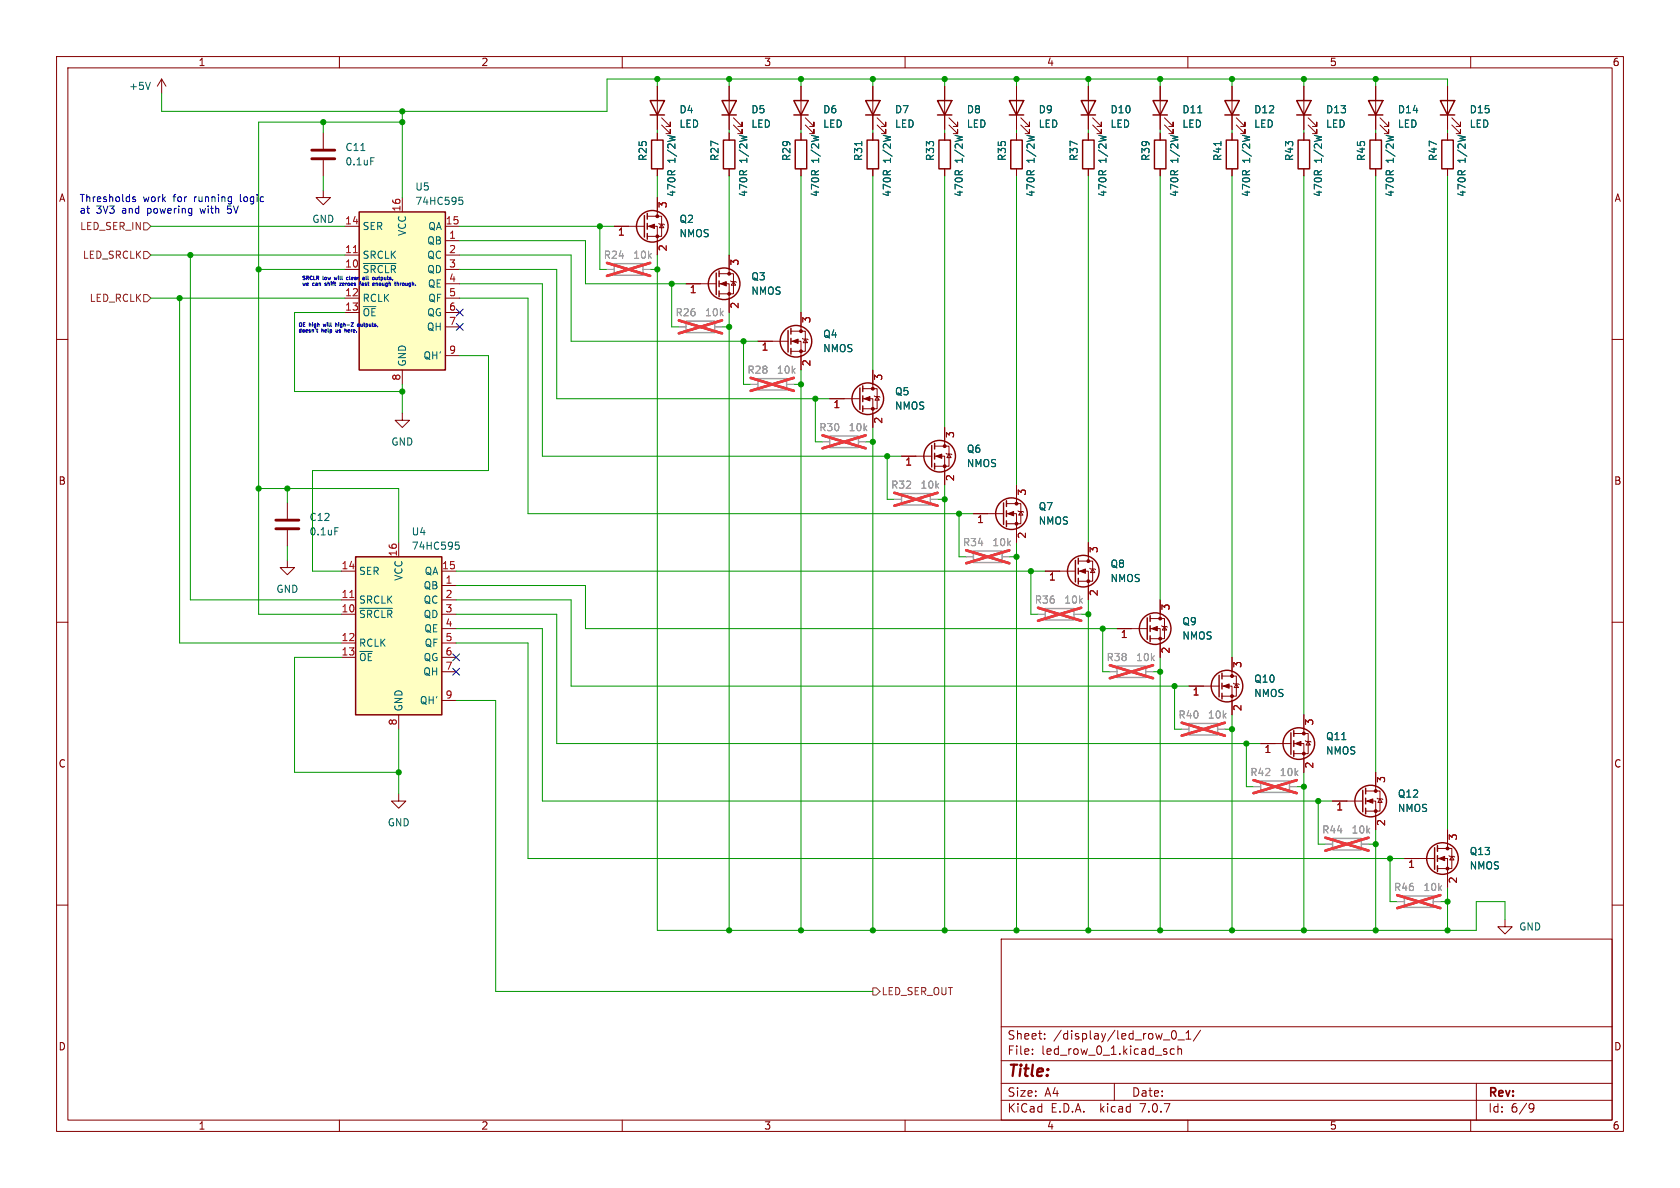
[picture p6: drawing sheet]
<svg xmlns="http://www.w3.org/2000/svg" width="297mm" height="210mm" viewBox="0 0 297 210" stroke-linecap="round" stroke-linejoin="round" font-family="sans-serif">
<g fill="none" stroke="#840000" stroke-width=".18">
<path d="M10 10h277v190h-277zM12 12h273v186h-273zM28.6 14l-.8 1.2M28.6 14v2.5M28.6 14l.7 1.2M60 10v2M110 10v2M116.2 15.2v7.7M128.9 15.2v7.7M141.6 15.2v7.7M154.3 15.2v7.7M160 10v2"/>
<path d="M167 15.2v7.7M179.7 15.2v7.7M192.4 15.2v7.7M205.1 15.2v7.7M210 10v2M217.8 15.2v7.7M230.5 15.2v7.7M243.2 15.2v7.7M255.9 15.2v7.7M260 10v2M57.1 33.7v1.2h1.3l-1.3 1.3-1.2-1.3h1.2M57.1 23.5v2.8"/>
<path d="M57.1 28.3v2.8M71.1 34.9v2.6M114.4 38.2h2.6v3.6h-2.6M116.2 23.5v1.3M116.2 29.8v1.3M116.2 34.9v3.3M116.5 39.5l.1 .1h.7l.2 .2M117 22.1l1.5 1.5v-.7v.7h-.8M117 20.8l1.5 1.6v-.8v.8h-.8M117 39.6l.3 .7h-.7zM128.9 23.5v1.3M128.9 29.8v1.3"/>
<path d="M129.7 22.1l1.5 1.5v-.7v.7h-.8M129.7 20.8l1.5 1.6v-.8v.8h-.8M141.6 23.5v1.3M141.6 29.8v1.3M142.4 22.1l1.5 1.5v-.7v.7h-.8M142.4 20.8l1.5 1.6v-.8v.8h-.8M154.3 23.5v1.3M154.3 29.8v1.3M155.1 22.1l1.5 1.5v-.7v.7h-.8M155.1 20.8l1.5 1.6v-.8v.8h-.8M167 23.5v1.3M167 29.8v1.3"/>
<path d="M167.8 22.1l1.5 1.5v-.7v.7h-.8M167.8 20.8l1.5 1.6v-.8v.8h-.8M179.7 23.5v1.3M179.7 29.8v1.3M180.5 22.1l1.5 1.5v-.7v.7h-.8M180.5 20.8l1.5 1.6v-.8v.8h-.8M192.4 23.5v1.3M192.4 29.8v1.3M193.2 22.1l1.5 1.5v-.7v.7h-.8M193.2 20.8l1.5 1.6v-.8v.8h-.8M205.1 23.5v1.3M205.1 29.8v1.3"/>
<path d="M205.9 22.1l1.5 1.5v-.7v.7h-.8M205.9 20.8l1.5 1.6v-.8v.8h-.8M217.8 23.5v1.3M217.8 29.8v1.3M218.6 22.1l1.5 1.5v-.7v.7h-.8M218.6 20.8l1.5 1.6v-.8v.8h-.8M230.5 23.5v1.3M230.5 29.8v1.3M231.3 22.1l1.5 1.5v-.7v.7h-.8M231.3 20.8l1.5 1.6v-.8v.8h-.8M243.2 23.5v1.3M243.2 29.8v1.3"/>
<path d="M244 22.1l1.5 1.5v-.7v.7h-.8M244 20.8l1.5 1.6v-.8v.8h-.8M255.9 23.5v1.3M255.9 29.8v1.3M256.7 22.1l1.5 1.5v-.7v.7h-.8M256.7 20.8l1.5 1.6v-.8v.8h-.8M10 60h2M61 40h2.5M61 47.6h2.5M61 45.1h2.5M61 52.7h2.5M61 55.2h2.5"/>
<path d="M78.7 40h2.6M78.7 50.2h2.6M78.7 42.5h2.6M78.7 47.6h2.6M78.7 45.1h2.6M78.7 52.7h2.6M78.7 55.2h2.6M78.7 57.8h2.6M108.6 40h5.3M114.4 40h1.8v5.1M121.3 50.2h5.3M127.1 50.2h1.8v5"/>
<path d="M127.1 48.4h2.6v3.5h-2.6M128.9 45.1v3.3M129.2 49.7l.1 .1h.7l.2 .1M129.7 49.8l.3 .6h-.7zM139.8 58.5h2.6v3.6h-2.6M141.6 55.2v3.3M141.9 59.8l.1 .1h.7l.2 .2M142.4 59.9l.3 .7h-.7zM285 60h2M71.1 73v1.3h1.3l-1.3 1.3-1.3-1.3h1.3M71.1 65.4v2.5M78.7 62.9h2.6"/>
<path d="M134 60.3h5.3M139.8 60.3h1.8v5.1M146.7 70.5h5.3M152.5 70.5h1.8v5.1M152.5 68.7h2.6v3.6h-2.6M154.3 65.4v3.3M154.6 70l.1 .1h.7l.2 .1M155.1 70.1l.3 .6h-.7zM165.2 78.9h2.6v3.5h-2.6M167 75.6v3.3M50.8 99.1v1.2h1.3l-1.3 1.3-1.3-1.3h1.3M50.8 88.9v2.8"/>
<path d="M50.8 93.7v2.8M70.5 95.9v2.5M159.4 80.6h5.3M165.2 80.6h1.8v5.1M167.3 80.1l.1 .2h.7l.2 .1M167.8 80.3l.3 .6h-.7zM172.1 90.8h5.3M177.9 90.8h1.8v5.1M177.9 89h2.6v3.6h-2.6M179.7 85.7v3.3M180 90.3l.1 .1h.7l.2 .2M180.5 90.4l.3 .7h-.7z"/>
<path d="M190.6 99.2h2.6v3.5h-2.6M192.4 95.9v3.3M10 110h2M60.3 108.6h2.6M60.3 106h2.6M60.3 113.7h2.6M60.3 116.2h2.6M60.3 101h2.6M78.1 103.5h2.5M78.1 108.6h2.5M78.1 106h2.5M78.1 113.7h2.5"/>
<path d="M78.1 116.2h2.5M78.1 101h2.5M78.1 111.1h2.5M78.1 118.7h2.5M184.8 101h5.3M190.6 101h1.8v5M192.7 100.5l.1 .1h.7l.2 .1M193.2 100.6l.3 .6h-.7zM197.5 111.1h5.3M203.3 111.1h1.8v5.1M203.3 109.3h2.6v3.6h-2.6M205.1 106v3.3"/>
<path d="M205.4 110.6l.1 .1h.7l.2 .2M205.9 110.7l.3 .7h-.7zM216 119.5h2.6v3.6h-2.6M217.8 116.2v3.3M285 110h2M70.5 126.4v2.5M78.1 123.8h2.5M210.2 121.3h5.3M216 121.3h1.8v5.1M218.1 120.8l.1 .1h.7l.2 .1M218.6 120.9l.3 .6h-.7zM222.9 131.4h5.3"/>
<path d="M228.7 131.4h1.8v5.1M228.7 129.7h2.6v3.5h-2.6M230.5 126.4v3.3M230.8 130.9l.1 .2h.7l.2 .1M231.3 131.1l.3 .6h-.7zM241.4 139.8h2.6v3.6h-2.6M243.2 136.5v3.3M10 160h2M70.5 140.3v1.3h1.3l-1.3 1.3-1.3-1.3h1.3M235.6 141.6h5.3M241.4 141.6h1.8v5.1M243.5 141.1l.1 .1h.7l.2 .2"/>
<path d="M244 141.2l.3 .7h-.7zM248.3 151.8h5.3M254.1 151.8h1.8v5M254.1 150h2.6v3.5h-2.6M255.9 146.7v3.3M256.2 151.3l.1 .1h.7l.2 .1M256.7 151.4l.3 .6h-.7zM285 160h2M177 166h108v32h-108zM266.1 162.6v1.2h1.2l-1.2 1.3-1.3-1.3h1.3M60 198v2M110 198v2"/>
<path d="M160 198v2M177 194.5h108M177 191.5h108M177 187.5h108M177 181.5h108M182.5 186.3v.1M182.5 185.5v.1M184.7 183.6v.1M184.7 182.8v.1M197 191.5v3M207.2 182.5l.3-.3a.81 .81 0 0 1 .5 .6 .81 .81 0 0 1-.3 .8l-.2 .1-.3-.3M207.6 185.5l-.4-.1-.3 .3v.4l.1 .2h.6"/>
<path d="M208.2 185.5l.3-.1 .3 .1 .1 .9M208.2 184.9v1.5M208.2 183.8h1.2M209.7 183.7h.8M209.7 182.6l.4-.4v1.5M210 198v2M212.2 182.1l-1.2 2M260 198v2M261 191.5v6.5M270.6 195.1l.5 .1a.99 .99 0 0 1-.4 1.4h-.2M271.2 195.7l-.3 .3h-.3"/>
</g>
<path d="M108.6 46.6h5.1v2h-5.1zM121.3 56.8h5.1v2h-5.1zM134 66.9h5.1v2.1h-5.1zM146.7 77.1h5.1v2h-5.1zM159.4 87.2h5.1v2.1h-5.1zM172.1 97.4h5.1v2h-5.1zM184.8 107.6h5.1v2h-5.1zM197.5 117.7h5.1v2.1h-5.1zM210.2 127.9h5.1v2h-5.1zM222.9 138h5.1v2.1h-5.1zM235.6 148.2h5.1v2h-5.1zM248.3 158.4h5.1v2h-5.1z" fill="none" stroke="#a1a1a1" stroke-width=".25"/>
<g fill="none" stroke="#a1a1a1" stroke-width=".18">
<path d="M107.3 47.6h1.3M113.7 47.6h1.2M120 57.8h1.3M126.4 57.8h1.2M132.7 67.9h1.3M139.1 67.9h1.2M145.4 78.1h1.3M151.8 78.1h1.2M158.1 88.3h1.3M164.5 88.3h1.2M170.8 98.4h1.3M177.2 98.4h1.2"/>
<path d="M183.5 108.6h1.3M189.9 108.6h1.2M196.2 118.7h1.3M202.6 118.7h1.2M208.9 128.9h1.3M215.3 128.9h1.2M221.6 139.1h1.3M228 139.1h1.2M234.3 149.2h1.3M240.7 149.2h1.2M247 159.4h1.3M253.4 159.4h1.2"/>
</g>
<g fill="none" stroke="#eb3a3d" stroke-width=".46">
<path d="M107.3 46.5l7.6 2.3M114.9 46.5l-7.6 2.3M120 56.6l7.6 2.3M127.6 56.6l-7.6 2.3M132.7 66.8l7.6 2.3M140.3 66.8l-7.6 2.3M145.4 77l7.6 2.2M153 77l-7.6 2.2M158.1 87.1l7.6 2.3M165.7 87.1l-7.6 2.3M170.8 97.3l7.6 2.3M178.4 97.3l-7.6 2.3"/>
<path d="M183.5 107.4l7.6 2.3M191.1 107.4l-7.6 2.3M196.2 117.6l7.6 2.3M203.8 117.6l-7.6 2.3M208.9 127.8l7.6 2.2M216.5 127.8l-7.6 2.2M221.6 137.9l7.6 2.3M229.2 137.9l-7.6 2.3M234.3 148.1l7.6 2.3M241.9 148.1l-7.6 2.3M247 158.2l7.6 2.3M254.6 158.2l-7.6 2.3"/>
</g>
<g fill="none" stroke="#840000" stroke-width=".25">
<path d="M114.9 17.8h2.6l-1.3 2.5zM127.6 17.8h2.6l-1.3 2.5zM140.3 17.8h2.6l-1.3 2.5zM153 17.8h2.6l-1.3 2.5zM165.7 17.8h2.6l-1.3 2.5zM178.4 17.8h2.6l-1.3 2.5zM191.1 17.8h2.6l-1.3 2.5zM203.8 17.8h2.6l-1.3 2.5zM216.5 17.8h2.6l-1.3 2.5zM229.2 17.8h2.6l-1.3 2.5zM241.9 17.8h2.6l-1.3 2.5zM254.6 17.8h2.6l-1.3 2.5z"/>
<path d="M63.5 37.5h15.2v27.9h-15.2zM113.9 38.1v3.8M114.4 37.7v1M114.4 39.5v1M114.9 20.3h2.6M115.2 24.8h2v5h-2zM127.6 20.3h2.6M127.9 24.8h2v5h-2zM140.3 20.3h2.6M140.6 24.8h2v5h-2zM153 20.3h2.6M153.3 24.8h2v5h-2z"/>
<path d="M165.7 20.3h2.6M166 24.8h2v5h-2zM178.4 20.3h2.6M178.7 24.8h2v5h-2zM191.1 20.3h2.6M191.4 24.8h2v5h-2zM203.8 20.3h2.6M204.1 24.8h2v5h-2zM216.5 20.3h2.6M216.8 24.8h2v5h-2zM229.2 20.3h2.6M229.5 24.8h2v5h-2z"/>
<path d="M241.9 20.3h2.6M242.2 24.8h2v5h-2zM254.6 20.3h2.6M254.9 24.8h2v5h-2zM114.4 41.3v1M126.6 48.3v3.8M127.1 47.9v1M127.1 49.7v1M127.1 51.4v1.1M139.3 58.4v3.8M139.8 58v1.1M139.8 59.8v1"/>
<path d="M139.8 61.6v1M152 68.6v3.8M152.5 68.2v1M152.5 70v1M152.5 71.8v1M164.7 78.7v3.9M165.2 78.4v1M62.9 98.4h15.2v28h-15.2zM165.2 80.1v1.1M165.2 81.9v1M177.4 88.9v3.8M177.9 88.5v1"/>
<path d="M177.9 90.3v1M177.9 92.1v1M190.1 99.1v3.8M190.6 98.7v1M190.6 100.5v1M190.6 102.2v1.1M202.8 109.2v3.8M203.3 108.8v1.1M203.3 110.6v1M203.3 112.4v1M215.5 119.4v3.8M216 119v1"/>
<path d="M216 120.8v1M216 122.6v1M228.2 129.5v3.9M228.7 129.2v1M228.7 130.9v1.1M228.7 132.7v1M240.9 139.7v3.8M241.4 139.3v1M241.4 141.1v1M241.4 142.9v1M253.6 149.9v3.8M254.1 149.5v1"/>
<path d="M254.1 151.3v1M254.1 153v1.1"/>
<circle cx="115.3" cy="40" r="2.79"/>
<circle cx="128" cy="50.2" r="2.79"/>
<circle cx="140.7" cy="60.3" r="2.79"/>
<circle cx="153.4" cy="70.5" r="2.79"/>
<circle cx="166.1" cy="80.6" r="2.79"/>
<circle cx="178.8" cy="90.8" r="2.79"/>
<circle cx="191.5" cy="101" r="2.79"/>
<circle cx="204.2" cy="111.1" r="2.79"/>
<circle cx="216.9" cy="121.3" r="2.79"/>
<circle cx="229.6" cy="131.4" r="2.79"/>
<circle cx="242.3" cy="141.6" r="2.79"/>
<circle cx="255" cy="151.8" r="2.79"/>
</g>
<g fill="none" stroke="#006464" stroke-width=".18">
<path d="M26.6 14.5l-.4 1.3M211.7 19.9h.8M63.8 26.6h.7M65.5 27.9h.7M81.2 34.9h.6M81.3 35.4h.3l.2 .2v.4l-.5 .1M118.1 23.9l1.2 .3M130.8 23.9l1.2 .3M143.5 23.9l1.2 .3M152.3 25v.7M156.2 23.9l1.2 .3M168.9 23.9l1.2 .3"/>
<path d="M181.6 23.9l1.2 .3M194.3 23.9l1.2 .3M207 23.9l1.2 .3M215.8 25v.7M219.7 23.9l1.2 .3M232.4 23.9l1.2 .3M245.1 23.9l1.2 .3M257.8 23.9l1.2 .3M64.2 46.6h5.8M59.2 93.3h.6M80.5 95.8h.6M80.7 96.3h.3l.2 .3-.1 .4-.4 .1"/>
<path d="M63.6 107.5h5.8"/>
</g>
<g fill="#840000" stroke="#840000" stroke-width=".18">
<path d="M114.7 40l1-.4v.8z"/>
<path d="M127.4 50.2l1-.4v.7z"/>
<path d="M254.4 151.8l1-.4v.7z"/>
<path d="M152.8 70.5l1-.4v.8z"/>
<path d="M140.1 60.3l1-.4v.8z"/>
<path d="M178.2 90.8l1-.4v.8z"/>
<path d="M203.6 111.1l1-.4v.8z"/>
<path d="M216.3 121.3l1-.4v.8z"/>
<path d="M229 131.4l1-.3v.7z"/>
<path d="M165.5 80.6l1-.3v.7z"/>
<path d="M241.7 141.6l1-.4v.8z"/>
<path d="M190.9 101l1-.4v.7z"/>
<circle cx="116.2" cy="41.8" r=".25"/>
<circle cx="116.2" cy="38.2" r=".25"/>
<circle cx="128.9" cy="51.9" r=".25"/>
<circle cx="128.9" cy="48.4" r=".25"/>
<circle cx="255.9" cy="153.5" r=".25"/>
<circle cx="255.9" cy="150" r=".25"/>
<circle cx="154.3" cy="72.3" r=".25"/>
<circle cx="154.3" cy="68.7" r=".25"/>
<circle cx="141.6" cy="62.1" r=".25"/>
<circle cx="141.6" cy="58.5" r=".25"/>
<circle cx="179.7" cy="92.6" r=".25"/>
<circle cx="179.7" cy="89" r=".25"/>
<circle cx="205.1" cy="112.9" r=".25"/>
<circle cx="205.1" cy="109.3" r=".25"/>
<circle cx="217.8" cy="123.1" r=".25"/>
<circle cx="217.8" cy="119.5" r=".25"/>
<circle cx="230.5" cy="133.2" r=".25"/>
<circle cx="230.5" cy="129.7" r=".25"/>
<circle cx="167" cy="82.4" r=".25"/>
<circle cx="167" cy="78.9" r=".25"/>
<circle cx="243.2" cy="143.4" r=".25"/>
<circle cx="243.2" cy="139.8" r=".25"/>
<circle cx="192.4" cy="102.7" r=".25"/>
<circle cx="192.4" cy="99.2" r=".25"/>
</g>
<path d="M55.1 28.1h4.1M55.1 26.5h4.1M48.8 93.5h4M48.8 91.9h4" fill="none" stroke="#840000" stroke-width=".51"/>
<g fill="#ffffc2" stroke="#ffffc2" stroke-width=".18">
<path d="M63.5 37.5h15.2v27.9h-15.2z"/>
<path d="M62.9 98.4h15.2v28h-15.2z"/>
</g>
<path d="M62.5 44.7h.7M61.8 105.6h.8" fill="none" stroke="#a90000" stroke-width=".18"/>
<path d="M25.4 39.4h.6l.7 .6-.7 .6h-.6zM25.4 52.1h.6l.7 .6-.7 .6h-.6zM25.4 44.5h.6l.7 .6-.7 .6h-.6zM154.3 174.6h.6l.7 .7-.7 .6h-.6z" fill="none" stroke="#725600" stroke-width=".18"/>
<g fill="none" stroke="#0000c2" stroke-width=".18">
<path d="M23.9 34.9l-.3-.1-.2 .2 .1 .2 .4 .1v.3h-.5M40.2 37.6l.2 .1M40.3 36.4l-.1 .6 .2-.1M55.9 58.3h.3M56 58.1v.5l.2 .1M57.1 57.3l.2 .4 .1-.3M57.4 50.4l.2 .1M57.6 50l-.2 .1 .2 .2M59.1 49l.1 .4 .1-.3M59.3 57.1v.6M59.3 57.3h.2l.1 .4M59.4 58.3v.3l.2 .1"/>
<path d="M60 50h.3l-.3 .5h.3M61 58.3h.2v.4M61.5 49l-.3 .1 .1 .3h.2M63.2 57.3h.3l-.1 .4-.2-.1zM63.4 57.3h.1M63.5 50h.3M63.8 57.3v.4h.2M64 50.1h.2l.1 .4M64.3 50.2l-.3 .1 .1 .2 .2-.1M66.5 50.1h.2v.4M66.5 50v.5M67.1 50.1v.3"/>
<path d="M70.8 50v.5M70.9 50l-.1 .2M71.3 50l-.2 .2 .1 .2 .1 .1"/>
</g>
<g fill="none" stroke="#009600" stroke-width=".18">
<path d="M71.1 19.7v15.2M116.2 14v1.2M128.9 14v1.2M141.6 14v1.2M154.3 14v1.2M167 14v1.2M179.7 14v1.2M192.4 14v1.2M205.1 14v1.2M217.8 14v1.2M230.5 14v1.2M243.2 14v1.2"/>
<path d="M255.9 15.2v-1.2h-148.6v5.7h-78.7v-3.2M57.1 21.6v1.9M57.1 31.1v2.6M71.1 21.6h-25.4v87h14.6M116.2 22.9v.6M116.2 31.1v3.8M128.9 22.9v.6M128.9 31.1v14M141.6 22.9v.6M141.6 31.1v24.1M154.3 22.9v.6M154.3 31.1v34.3"/>
<path d="M167 22.9v.6M167 31.1v44.5M179.7 22.9v.6M179.7 31.1v54.6M192.4 22.9v.6M192.4 31.1v64.8M205.1 22.9v.6M205.1 31.1v74.9M217.8 22.9v.6M217.8 31.1v85.1M230.5 22.9v.6M230.5 31.1v95.3"/>
<path d="M243.2 22.9v.6M243.2 31.1v105.4M255.9 22.9v.6M255.9 31.1v115.6M26.7 52.7h34.3M26.7 40h34.3M26.7 45.1h34.3M31.7 52.7v61h28.6M33.7 45.1v60.9h26.6M45.7 47.6h15.3M61 55.2h-8.9v14h19M81.3 52.7h12v38.1h78.8"/>
<path d="M81.3 50.2h14.6v30.4h63.5M81.3 42.5h22.2v7.7h17.8M81.3 45.1h19.7v15.2h33M81.3 40h27.3M81.3 47.6h17.1v22.9h48.3M106 40v7.6h1.3M114.9 47.6h1.3M116.2 45.1v119.4h144.8v-5.1h5.1v3.2M118.7 50.2v7.6h1.3M127.6 57.8h1.3M128.9 55.2v109.3M71.1 67.9v5.1"/>
<path d="M81.3 62.9h5.1v20.3h-31.2v17.8h5.1M131.4 60.3v7.6h1.3M140.3 67.9h1.3M141.6 65.4v99.1M144.1 70.5v7.6h1.3M153 78.1h1.3M154.3 75.6v88.9M45.7 86.4h24.8v9.5M50.8 86.4v2.5M50.8 96.5v2.6M156.8 80.6v7.7h1.3M165.7 88.3h1.3"/>
<path d="M167 85.7v78.8M169.5 90.8v7.6h1.3M178.4 98.4h1.3M179.7 95.9v68.6M60.3 116.2h-8.2v20.3h18.4M80.6 113.7h12.7v38.1h155M80.6 111.1h15.3v30.5h139.7M80.6 106h20.4v15.3h109.2M80.6 108.6h17.8v22.8h124.5M80.6 103.5h22.9v7.6h94M80.6 101h104.2M182.2 101v7.6h1.3"/>
<path d="M191.1 108.6h1.3M192.4 106v58.5M194.9 111.1v7.6h1.3M203.8 118.7h1.3M205.1 116.2v48.3M70.5 128.9v11.4M80.6 123.8h7v51.5h66.7M207.6 121.3v7.6h1.3M216.5 128.9h1.3M217.8 126.4v38.1M220.3 131.4v7.7h1.3M229.2 139.1h1.3"/>
<path d="M230.5 136.5v28M233 141.6v7.6h1.3M241.9 149.2h1.3M243.2 146.7v17.8M245.7 151.8v7.6h1.3M254.6 159.4h1.3M255.9 156.8v7.7"/>
</g>
<path d="M80.7 57.2l1.2 1.2M80.7 54.6l1.2 1.3M81.9 57.2l-1.2 1.2M81.9 54.6l-1.2 1.3M80 118.1l1.3 1.3M80 115.6l1.3 1.2M81.3 118.1l-1.3 1.3M81.3 115.6l-1.3 1.2" fill="none" stroke="#000084" stroke-width=".18"/>
<g fill="#009600" stroke="#009600" stroke-width=".18">
<circle cx="167" cy="14" r=".46"/>
<circle cx="179.7" cy="14" r=".46"/>
<circle cx="128.9" cy="14" r=".46"/>
<circle cx="141.6" cy="14" r=".46"/>
<circle cx="116.2" cy="14" r=".46"/>
<circle cx="154.3" cy="14" r=".46"/>
<circle cx="192.4" cy="14" r=".46"/>
<circle cx="243.2" cy="14" r=".46"/>
<circle cx="230.5" cy="14" r=".46"/>
<circle cx="217.8" cy="14" r=".46"/>
<circle cx="205.1" cy="14" r=".46"/>
<circle cx="167" cy="164.5" r=".46"/>
<circle cx="192.4" cy="164.5" r=".46"/>
<circle cx="179.7" cy="164.5" r=".46"/>
<circle cx="205.1" cy="118.7" r=".46"/>
<circle cx="217.8" cy="128.9" r=".46"/>
<circle cx="207.6" cy="121.3" r=".46"/>
<circle cx="205.1" cy="164.5" r=".46"/>
<circle cx="220.3" cy="131.4" r=".46"/>
<circle cx="217.8" cy="164.5" r=".46"/>
<circle cx="230.5" cy="139.1" r=".46"/>
<circle cx="233" cy="141.6" r=".46"/>
<circle cx="230.5" cy="164.5" r=".46"/>
<circle cx="128.9" cy="164.5" r=".46"/>
<circle cx="194.9" cy="111.1" r=".46"/>
<circle cx="154.3" cy="164.5" r=".46"/>
<circle cx="141.6" cy="164.5" r=".46"/>
<circle cx="255.9" cy="164.5" r=".46"/>
<circle cx="243.2" cy="164.5" r=".46"/>
<circle cx="245.7" cy="151.8" r=".46"/>
<circle cx="255.9" cy="159.4" r=".46"/>
<circle cx="243.2" cy="149.2" r=".46"/>
<circle cx="167" cy="88.3" r=".46"/>
<circle cx="169.5" cy="90.8" r=".46"/>
<circle cx="192.4" cy="108.6" r=".46"/>
<circle cx="179.7" cy="98.4" r=".46"/>
<circle cx="182.2" cy="101" r=".46"/>
<circle cx="70.5" cy="136.5" r=".46"/>
<circle cx="31.7" cy="52.7" r=".46"/>
<circle cx="45.7" cy="86.4" r=".46"/>
<circle cx="50.8" cy="86.4" r=".46"/>
<circle cx="71.1" cy="21.6" r=".46"/>
<circle cx="71.1" cy="69.2" r=".46"/>
<circle cx="106" cy="40" r=".46"/>
<circle cx="154.3" cy="78.1" r=".46"/>
<circle cx="144.1" cy="70.5" r=".46"/>
<circle cx="156.8" cy="80.6" r=".46"/>
<circle cx="141.6" cy="67.9" r=".46"/>
<circle cx="71.1" cy="19.7" r=".46"/>
<circle cx="57.1" cy="21.6" r=".46"/>
<circle cx="45.7" cy="47.6" r=".46"/>
<circle cx="33.7" cy="45.1" r=".46"/>
<circle cx="128.9" cy="57.8" r=".46"/>
<circle cx="118.7" cy="50.2" r=".46"/>
<circle cx="131.4" cy="60.3" r=".46"/>
<circle cx="116.2" cy="47.6" r=".46"/>
</g>
<text font-size="2.8" fill="#840000" x="178" y="190.9">Title:</text>
<g font-size="2.1" fill="#840000">
<text x="178" y="184">Sheet:</text>
<text x="186.2" y="184">/display/led_row_0_1/</text>
<text x="178" y="186.7">File:</text>
<text x="184.1" y="186.7">led_row_0_1.kicad_sch</text>
<text x="178" y="196.9">KiCad</text>
<text x="178" y="194.1">Size:</text>
<text x="184.7" y="194.1">A4</text>
<text x="185.7" y="196.9">E.D.A.</text>
<text x="194.6" y="196.9">kicad</text>
<text x="200" y="194.1">Date:</text>
<text x="201.8" y="196.9">7.0.7</text>
<text x="263" y="194.3">Rev:</text>
<text x="263" y="196.9">Id:</text>
<text x="267.1" y="196.9">6/9</text>
</g>
<g font-size="1.8" fill="#840000">
<text x="35" y="11.9">1</text>
<text x="85" y="11.9">2</text>
<text x="135" y="11.9">3</text>
<text x="185" y="11.9">4</text>
<text x="235" y="11.9">5</text>
<text x="285" y="11.9">6</text>
<text x="10.3" y="35.9">A</text>
<text x="285.3" y="35.9">A</text>
<text x="10.3" y="85.9">B</text>
<text x="285.3" y="85.9">B</text>
<text x="10.3" y="135.9">C</text>
<text x="285.3" y="135.9">C</text>
<text x="10.3" y="185.9">D</text>
<text x="285.3" y="185.9">D</text>
<text x="35" y="199.9">1</text>
<text x="85" y="199.9">2</text>
<text x="135" y="199.9">3</text>
<text x="185" y="199.9">4</text>
<text x="235" y="199.9">5</text>
<text x="285" y="199.9">6</text>
</g>
<g font-size="1.8" fill="#006464">
<text x="22.7" y="16.1">+5V</text>
<text x="120" y="20.2">D4</text>
<text x="120" y="22.8">LED</text>
<text x="132.7" y="20.2">D5</text>
<text x="132.7" y="22.8">LED</text>
<text x="145.4" y="20.2">D6</text>
<text x="145.4" y="22.8">LED</text>
<text x="158.1" y="20.2">D7</text>
<text x="158.1" y="22.8">LED</text>
<text x="170.8" y="20.2">D8</text>
<text x="170.8" y="22.8">LED</text>
<text x="183.5" y="20.2">D9</text>
<text x="183.5" y="22.8">LED</text>
<text x="196.2" y="22.8">LED</text>
<text x="196.2" y="20.2">D10</text>
<text x="208.9" y="22.8">LED</text>
<text x="208.9" y="20.2">D11</text>
<text x="221.6" y="22.8">LED</text>
<text x="221.6" y="20.2">D12</text>
<text x="234.3" y="22.8">LED</text>
<text x="234.3" y="20.2">D13</text>
<text x="247" y="22.8">LED</text>
<text x="247" y="20.2">D14</text>
<text x="259.7" y="20.2">D15</text>
<text x="259.7" y="22.8">LED</text>
<text x="61" y="26.9">C11</text>
<text x="61" y="29.4">0.1uF</text>
<text x="114.5" y="28.6" transform="rotate(-90 114.5 28.6)">R25</text>
<text x="119.6" y="28.8" transform="rotate(-90 119.6 28.8)">1/2W</text>
<text x="127.2" y="28.6" transform="rotate(-90 127.2 28.6)">R27</text>
<text x="132.3" y="28.8" transform="rotate(-90 132.3 28.8)">1/2W</text>
<text x="139.9" y="28.6" transform="rotate(-90 139.9 28.6)">R29</text>
<text x="145" y="28.8" transform="rotate(-90 145 28.8)">1/2W</text>
<text x="152.6" y="28.6" transform="rotate(-90 152.6 28.6)">R31</text>
<text x="157.7" y="28.8" transform="rotate(-90 157.7 28.8)">1/2W</text>
<text x="165.3" y="28.6" transform="rotate(-90 165.3 28.6)">R33</text>
<text x="170.4" y="28.8" transform="rotate(-90 170.4 28.8)">1/2W</text>
<text x="178" y="28.6" transform="rotate(-90 178 28.6)">R35</text>
<text x="183.1" y="28.8" transform="rotate(-90 183.1 28.8)">1/2W</text>
<text x="190.7" y="28.6" transform="rotate(-90 190.7 28.6)">R37</text>
<text x="195.8" y="28.8" transform="rotate(-90 195.8 28.8)">1/2W</text>
<text x="203.4" y="28.6" transform="rotate(-90 203.4 28.6)">R39</text>
<text x="208.5" y="28.8" transform="rotate(-90 208.5 28.8)">1/2W</text>
<text x="216.1" y="28.6" transform="rotate(-90 216.1 28.6)">R41</text>
<text x="221.2" y="28.8" transform="rotate(-90 221.2 28.8)">1/2W</text>
<text x="228.8" y="28.6" transform="rotate(-90 228.8 28.6)">R43</text>
<text x="233.9" y="28.8" transform="rotate(-90 233.9 28.8)">1/2W</text>
<text x="241.5" y="28.6" transform="rotate(-90 241.5 28.6)">R45</text>
<text x="246.6" y="28.8" transform="rotate(-90 246.6 28.8)">1/2W</text>
<text x="254.2" y="28.6" transform="rotate(-90 254.2 28.6)">R47</text>
<text x="259.3" y="28.8" transform="rotate(-90 259.3 28.8)">1/2W</text>
<text x="73.3" y="33.9">U5</text>
<text x="119.6" y="34.9" transform="rotate(-90 119.6 34.9)">470R</text>
<text x="132.3" y="34.9" transform="rotate(-90 132.3 34.9)">470R</text>
<text x="145" y="34.9" transform="rotate(-90 145 34.9)">470R</text>
<text x="157.7" y="34.9" transform="rotate(-90 157.7 34.9)">470R</text>
<text x="170.4" y="34.9" transform="rotate(-90 170.4 34.9)">470R</text>
<text x="183.1" y="34.9" transform="rotate(-90 183.1 34.9)">470R</text>
<text x="195.8" y="34.9" transform="rotate(-90 195.8 34.9)">470R</text>
<text x="208.5" y="34.9" transform="rotate(-90 208.5 34.9)">470R</text>
<text x="221.2" y="34.9" transform="rotate(-90 221.2 34.9)">470R</text>
<text x="233.9" y="34.9" transform="rotate(-90 233.9 34.9)">470R</text>
<text x="246.6" y="34.9" transform="rotate(-90 246.6 34.9)">470R</text>
<text x="259.3" y="34.9" transform="rotate(-90 259.3 34.9)">470R</text>
<text x="55.1" y="39.6">GND</text>
<text x="64" y="40.9">SER</text>
<text x="72" y="41.8" transform="rotate(-90 72 41.8)">VCC</text>
<text x="73.3" y="36.4">74HC595</text>
<text x="75.6" y="40.9">QA</text>
<text x="120" y="39.6">Q2</text>
<text x="64" y="45.9">SRCLK</text>
<text x="75.4" y="43.4">QB</text>
<text x="75.4" y="45.9">QC</text>
<text x="120" y="42.1">NMOS</text>
<text x="64" y="53.6">RCLK</text>
<text x="75.4" y="48.5">QD</text>
<text x="75.5" y="51">QE</text>
<text x="75.6" y="53.6">QF</text>
<text x="132.7" y="52.3">NMOS</text>
<text x="132.7" y="49.8">Q3</text>
<text x="64" y="56.1">~{OE}</text>
<text x="75.4" y="58.6">QH</text>
<text x="75.4" y="56.1">QG</text>
<text x="145.4" y="59.9">Q4</text>
<text x="72" y="64.9" transform="rotate(-90 72 64.9)">GND</text>
<text x="74.8" y="63.7">QH'</text>
<text x="145.4" y="62.5">NMOS</text>
<text x="158.1" y="70.1">Q5</text>
<text x="158.1" y="72.6">NMOS</text>
<text x="69.1" y="79">GND</text>
<text x="170.8" y="82.8">NMOS</text>
<text x="170.8" y="80.2">Q6</text>
<text x="54.6" y="92.3">C12</text>
<text x="54.6" y="94.8">0.1uF</text>
<text x="72.7" y="94.8">U4</text>
<text x="183.5" y="92.9">NMOS</text>
<text x="183.5" y="90.4">Q7</text>
<text x="63.4" y="101.8">SER</text>
<text x="72.7" y="97.4">74HC595</text>
<text x="75" y="101.8">QA</text>
<text x="196.2" y="100.6">Q8</text>
<text x="48.8" y="105">GND</text>
<text x="63.4" y="106.9">SRCLK</text>
<text x="71.3" y="102.8" transform="rotate(-90 71.3 102.8)">VCC</text>
<text x="74.8" y="104.4">QB</text>
<text x="74.8" y="106.9">QC</text>
<text x="196.2" y="103.1">NMOS</text>
<text x="63.4" y="109.4">~{SRCLR}</text>
<text x="74.8" y="109.4">QD</text>
<text x="74.9" y="112">QE</text>
<text x="208.9" y="113.3">NMOS</text>
<text x="208.9" y="110.7">Q9</text>
<text x="63.4" y="114.5">RCLK</text>
<text x="63.4" y="117.1">~{OE}</text>
<text x="74.7" y="119.6">QH</text>
<text x="74.8" y="117.1">QG</text>
<text x="75" y="114.5">QF</text>
<text x="71.3" y="125.9" transform="rotate(-90 71.3 125.9)">GND</text>
<text x="74.1" y="124.7">QH'</text>
<text x="221.6" y="120.9">Q10</text>
<text x="221.6" y="123.4">NMOS</text>
<text x="234.3" y="131">Q11</text>
<text x="234.3" y="133.6">NMOS</text>
<text x="247" y="141.2">Q12</text>
<text x="247" y="143.7">NMOS</text>
<text x="68.4" y="146.3">GND</text>
<text x="259.7" y="151.4">Q13</text>
<text x="259.7" y="153.9">NMOS</text>
<text x="268.5" y="164.7">GND</text>
</g>
<g font-size="1.8" fill="#0000c2">
<text x="14" y="35.8">Thresholds</text>
<text x="25.3" y="35.8">work</text>
<text x="30.8" y="35.8">for</text>
<text x="34.6" y="35.8">running</text>
<text x="42.9" y="35.8">logic</text>
<text x="14" y="37.9">at</text>
<text x="17" y="37.9">3V3</text>
<text x="21.7" y="37.9">and</text>
<text x="26.3" y="37.9">powering</text>
<text x="35.9" y="37.9">with</text>
<text x="40.9" y="37.9">5V</text>
<text x="64" y="48.5">~{SRCLR}</text>
</g>
<g font-size="1.8" fill="#725600">
<text x="14.1" y="40.9">LED_SER_IN</text>
<text x="14.5" y="45.9">LED_SRCLK</text>
<text x="15.8" y="53.6">LED_RCLK</text>
<text x="155.8" y="176.1">LED_SER_OUT</text>
</g>
<g font-size="1.8" fill="#a90000">
<text x="60.9" y="39.8">14</text>
<text x="70.9" y="37.5" transform="rotate(-90 70.9 37.5)">16</text>
<text x="78.7" y="39.8">15</text>
<text x="109.1" y="42">1</text>
<text x="118.2" y="36.9" transform="rotate(-90 118.2 36.9)">3</text>
<text x="60.9" y="47.4">10</text>
<text x="60.9" y="44.8">11</text>
<text x="79.3" y="42.3">1</text>
<text x="79.3" y="44.8">2</text>
<text x="79.3" y="47.4">3</text>
<text x="118.2" y="44.5" transform="rotate(-90 118.2 44.5)">2</text>
<text x="130.9" y="47.1" transform="rotate(-90 130.9 47.1)">3</text>
<text x="60.9" y="52.5">12</text>
<text x="79.3" y="49.9">4</text>
<text x="79.3" y="52.5">5</text>
<text x="121.8" y="52.1">1</text>
<text x="60.9" y="55">13</text>
<text x="79.3" y="55">6</text>
<text x="79.3" y="57.5">7</text>
<text x="130.9" y="54.7" transform="rotate(-90 130.9 54.7)">2</text>
<text x="143.6" y="57.2" transform="rotate(-90 143.6 57.2)">3</text>
<text x="79.3" y="62.6">9</text>
<text x="134.5" y="62.3">1</text>
<text x="143.6" y="64.8" transform="rotate(-90 143.6 64.8)">2</text>
<text x="70.9" y="67.4" transform="rotate(-90 70.9 67.4)">8</text>
<text x="156.3" y="67.4" transform="rotate(-90 156.3 67.4)">3</text>
<text x="147.2" y="72.5">1</text>
<text x="156.3" y="75" transform="rotate(-90 156.3 75)">2</text>
<text x="169" y="77.5" transform="rotate(-90 169 77.5)">3</text>
<text x="159.9" y="82.6">1</text>
<text x="169" y="85.2" transform="rotate(-90 169 85.2)">2</text>
<text x="181.7" y="87.7" transform="rotate(-90 181.7 87.7)">3</text>
<text x="172.6" y="92.8">1</text>
<text x="181.7" y="95.3" transform="rotate(-90 181.7 95.3)">2</text>
<text x="60.3" y="100.7">14</text>
<text x="70.2" y="98.5" transform="rotate(-90 70.2 98.5)">16</text>
<text x="78.1" y="100.7">15</text>
<text x="194.4" y="97.9" transform="rotate(-90 194.4 97.9)">3</text>
<text x="60.3" y="105.8">11</text>
<text x="78.7" y="103.3">1</text>
<text x="78.7" y="105.8">2</text>
<text x="185.3" y="102.9">1</text>
<text x="194.4" y="105.5" transform="rotate(-90 194.4 105.5)">2</text>
<text x="60.3" y="108.3">10</text>
<text x="60.3" y="113.4">12</text>
<text x="78.7" y="108.3">3</text>
<text x="78.7" y="110.9">4</text>
<text x="78.7" y="113.4">5</text>
<text x="198" y="113.1">1</text>
<text x="207.1" y="108" transform="rotate(-90 207.1 108)">3</text>
<text x="60.3" y="116">13</text>
<text x="78.7" y="116">6</text>
<text x="78.7" y="118.5">7</text>
<text x="207.1" y="115.6" transform="rotate(-90 207.1 115.6)">2</text>
<text x="219.8" y="118.2" transform="rotate(-90 219.8 118.2)">3</text>
<text x="78.7" y="123.6">9</text>
<text x="210.7" y="123.3">1</text>
<text x="219.8" y="125.8" transform="rotate(-90 219.8 125.8)">2</text>
<text x="70.2" y="128.3" transform="rotate(-90 70.2 128.3)">8</text>
<text x="232.5" y="128.3" transform="rotate(-90 232.5 128.3)">3</text>
<text x="223.4" y="133.4">1</text>
<text x="232.5" y="136" transform="rotate(-90 232.5 136)">2</text>
<text x="236.1" y="143.6">1</text>
<text x="245.2" y="138.5" transform="rotate(-90 245.2 138.5)">3</text>
<text x="245.2" y="146.1" transform="rotate(-90 245.2 146.1)">2</text>
<text x="257.9" y="148.7" transform="rotate(-90 257.9 148.7)">3</text>
<text x="248.8" y="153.7">1</text>
<text x="257.9" y="156.3" transform="rotate(-90 257.9 156.3)">2</text>
</g>
<g font-size="1.8" fill="#989898">
<text x="106.6" y="45.9">R24</text>
<text x="111.8" y="45.9">10k</text>
<text x="119.3" y="56.1">R26</text>
<text x="124.5" y="56.1">10k</text>
<text x="132" y="66.3">R28</text>
<text x="137.2" y="66.3">10k</text>
<text x="144.7" y="76.4">R30</text>
<text x="149.9" y="76.4">10k</text>
<text x="157.4" y="86.6">R32</text>
<text x="162.6" y="86.6">10k</text>
<text x="170.1" y="96.7">R34</text>
<text x="175.3" y="96.7">10k</text>
<text x="182.8" y="106.9">R36</text>
<text x="188" y="106.9">10k</text>
<text x="195.5" y="117.1">R38</text>
<text x="200.7" y="117.1">10k</text>
<text x="208.2" y="127.2">R40</text>
<text x="213.4" y="127.2">10k</text>
<text x="220.9" y="137.4">R42</text>
<text x="226.1" y="137.4">10k</text>
<text x="233.6" y="147.5">R44</text>
<text x="238.8" y="147.5">10k</text>
<text x="246.3" y="157.7">R46</text>
<text x="251.5" y="157.7">10k</text>
</g>
<g font-size=".9" fill="#0000c2">
<text x="53.3" y="49.5">SRCLR</text>
<text x="53.3" y="50.6">we</text>
<text x="55.4" y="50.6">can</text>
<text x="57.2" y="49.5">low</text>
<text x="57.9" y="50.6">shift</text>
<text x="59.6" y="49.5">will</text>
<text x="60.8" y="50.6">zeroes</text>
<text x="62" y="49.5">clear</text>
<text x="64.7" y="50.6">fast</text>
<text x="65.2" y="49.5">all</text>
<text x="67.3" y="49.5">outputs,</text>
<text x="67.3" y="50.6">enough</text>
<text x="71.6" y="50.6">through.</text>
<text x="52.7" y="57.8">OE</text>
<text x="52.7" y="58.8">doesn't</text>
<text x="54.8" y="57.8">high</text>
<text x="57" y="58.8">help</text>
<text x="57.6" y="57.8">will</text>
<text x="59.8" y="58.8">us</text>
<text x="60" y="57.8">high-Z</text>
<text x="61.7" y="58.8">here.</text>
<text x="64.3" y="57.8">outputs,</text>
</g>
</svg>
